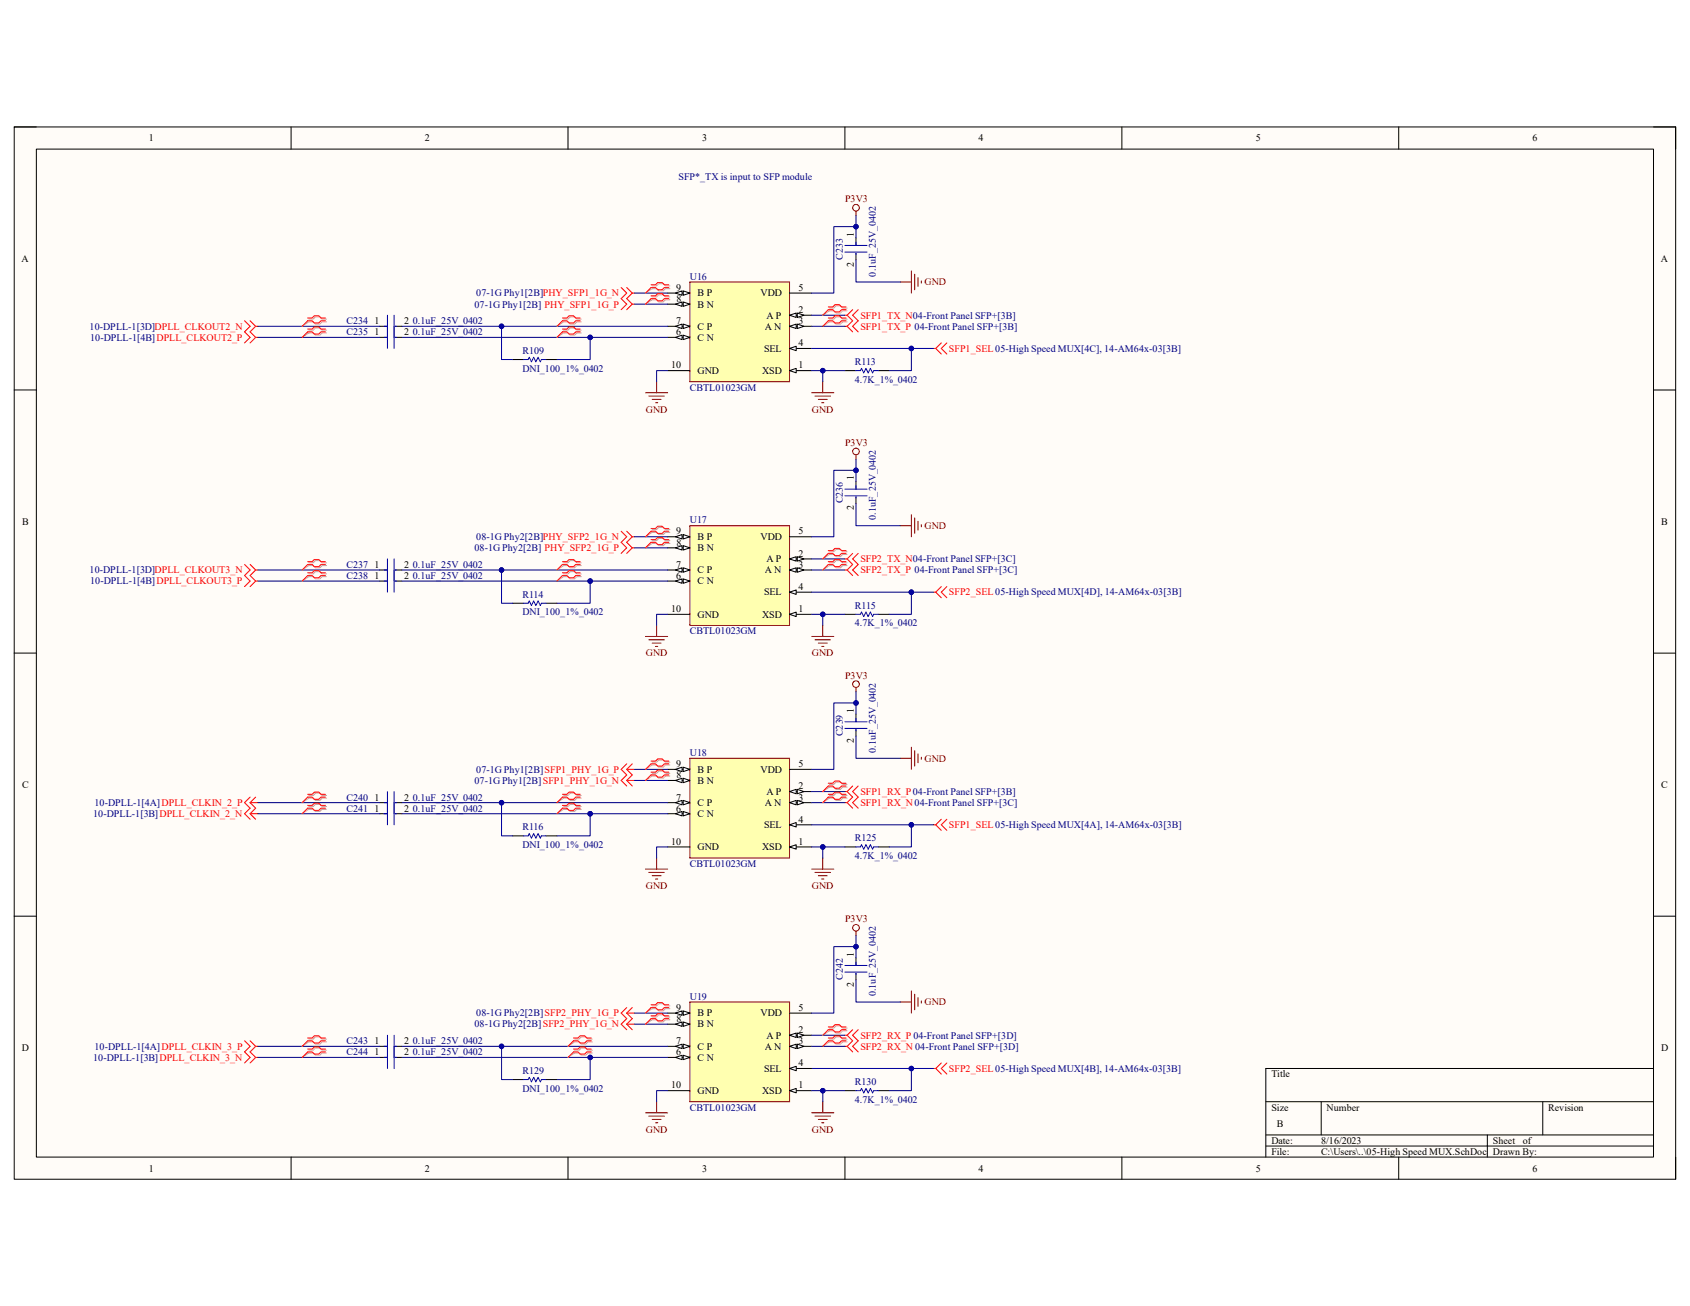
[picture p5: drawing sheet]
<svg xmlns="http://www.w3.org/2000/svg" width="279mm" height="216mm" viewBox="0 0 279 216" stroke-linecap="round" stroke-linejoin="round" font-family="sans-serif">
<path d="M2.3 21h274.7v173.9h-274.7z" fill-rule="evenodd" fill="#fffcf8"/>
<path d="M2.3 21h274.7v173.9h-274.7z" fill="none" stroke="#000" stroke-width=".17"/>
<path d="M6 24.6h267.4v166.7h-267.4z" fill-rule="evenodd" fill="#fffcf8"/>
<g fill="none" stroke="#000" stroke-width=".17">
<path d="M2.3 21h3.7M6 24.6h267.4v166.7h-267.4zM48.1 21v3.6M93.9 21v3.6M139.7 21v3.6M185.5 21v3.6M231.2 21v3.6M273.4 21h3.6v3.6M2.3 64.5h3.7M273.4 64.5h3.6M2.3 108h3.7M273.4 108h3.6"/>
<path d="M2.3 151.5h3.7M273.4 151.5h3.6M273.4 176.6h-64.1v14.7M48.1 191.3v3.6M93.9 191.3v3.6M139.7 191.3v3.6M185.5 191.3v3.6M209.3 182.1h64.1M209.3 187.6h64.1M209.3 189.5h64.1M218.4 182.1v5.5M231.2 191.3v3.6"/>
<path d="M245.9 187.6v3.7M255.1 182.1v5.5M277 191.3v3.6"/>
</g>
<path d="M114 46.6h16.5v16.5h-16.5z" fill-rule="evenodd" fill="#ffffb0"/>
<path d="M114 46.6h16.5v16.5h-16.5z" fill="none" stroke="#800000" stroke-width=".17"/>
<path d="M130.5 48.5h3.7M130.5 53.9h3.7" fill="none" stroke="#000" stroke-width=".17"/>
<path d="M130.5 53.9l1.1-.3v.7z" fill="#f8fcff"/>
<path d="M130.5 53.9l1.1-.3v.7z" fill="none" stroke="#000" stroke-width=".17"/>
<path d="M131.8 53.6l1.1 .3-1.1 .4z" fill="#f8fcff"/>
<path d="M130.5 52.1h3.7M131.8 53.6l1.1 .3-1.1 .4z" fill="none" stroke="#000" stroke-width=".17"/>
<path d="M130.5 52.1l1.1-.4v.8z" fill="#f8fcff"/>
<path d="M130.5 52.1l1.1-.4v.8z" fill="none" stroke="#000" stroke-width=".17"/>
<path d="M131.8 51.7l1.1 .4-1.1 .4z" fill="#f8fcff"/>
<path d="M110.4 50.3h3.6M131.8 51.7l1.1 .4-1.1 .4z" fill="none" stroke="#000" stroke-width=".17"/>
<path d="M113 49.9l1 .4-1 .3z" fill="#f8fcff"/>
<path d="M113 49.9l1 .4-1 .3z" fill="none" stroke="#000" stroke-width=".17"/>
<path d="M111.7 50.3l1.1-.4v.7z" fill="#f8fcff"/>
<path d="M110.4 48.5h3.6M111.7 50.3l1.1-.4v.7z" fill="none" stroke="#000" stroke-width=".17"/>
<path d="M113 48.1l1 .4-1 .3z" fill="#f8fcff"/>
<path d="M113 48.1l1 .4-1 .3z" fill="none" stroke="#000" stroke-width=".17"/>
<path d="M111.7 48.5l1.1-.4v.7z" fill="#f8fcff"/>
<path d="M110.4 55.8h3.6M111.7 48.5l1.1-.4v.7z" fill="none" stroke="#000" stroke-width=".17"/>
<path d="M113 55.4l1 .4-1 .3z" fill="#f8fcff"/>
<path d="M113 55.4l1 .4-1 .3z" fill="none" stroke="#000" stroke-width=".17"/>
<path d="M111.7 55.8l1.1-.4v.7z" fill="#f8fcff"/>
<path d="M110.4 53.9h3.6M111.7 55.8l1.1-.4v.7z" fill="none" stroke="#000" stroke-width=".17"/>
<path d="M113 53.6l1 .3-1 .4z" fill="#f8fcff"/>
<path d="M113 53.6l1 .3-1 .4z" fill="none" stroke="#000" stroke-width=".17"/>
<path d="M111.7 53.9l1.1-.3v.7z" fill="#f8fcff"/>
<path d="M111.7 53.9l1.1-.3v.7zM130.5 57.6h3.7" fill="none" stroke="#000" stroke-width=".17"/>
<path d="M130.5 57.6l1.1-.4v.8z" fill="#f8fcff"/>
<path d="M130.5 57.6l1.1-.4v.8zM130.5 61.3h3.7" fill="none" stroke="#000" stroke-width=".17"/>
<path d="M130.5 61.3l1.1-.4v.7z" fill="#f8fcff"/>
<path d="M141.5 39.3v1.3M141.5 41.9v1.1M110.4 61.3h3.6M130.5 61.3l1.1-.4v.7zM139.7 61.3h1.8M145.2 61.3h1.8" fill="none" stroke="#000" stroke-width=".17"/>
<g fill="none" stroke="#f00" stroke-width=".17">
<path d="M102.7 47.5l.9 1-.9 .9 .9 .9-.9 .9M103.6 47.5l.9 1M104.5 50.3l-.9 .9M104.5 48.5l-.9 .9 .9 .9M104.5 50.3h.4M104.5 48.5h.4M139.7 52.1h.3M139.7 53.9h.3M140 52.1l1 .9-1 .9M140 53.9l1 1M141 51.2l-1 .9M141.9 51.2l-.9 .9 .9 .9-.9 .9 .9 1"/>
<path d="M154.3 57.6h.4M154.7 57.6l.9 .9M155.6 56.7l-.9 .9M156.5 56.7l-.9 .9 .9 .9"/>
</g>
<g fill="none" stroke="#800000" stroke-width=".17">
<path d="M141.5 34.9v.7M148.8 46.6h1.9M150.7 44.8v3.7M151.2 45.3v2.6M151.8 45.9v1.4M152.3 46.4v.4M106.7 64.9h3.7M107.3 65.5h2.5M107.8 66h1.5M108.4 66.6h.3M108.6 63.1v1.8M134.2 64.9h3.7"/>
<path d="M134.7 65.5h2.6M135.3 66h1.5M135.8 66.6h.4M136 63.1v1.8"/>
<circle cx="141.5" cy="34.3" r=".55"/>
</g>
<path d="M139.7 40.6h3.6M139.7 41.7h3.6M141.5 40v.6M141.5 41.9v.1M141.5 61.3h.8l.1-.4 .4 .7 .4-.7 .3 .7 .4-.7 .4 .7 .1-.3h.8" fill="none" stroke="#00f" stroke-width=".17"/>
<path d="M114 86.9h16.5v16.5h-16.5z" fill-rule="evenodd" fill="#ffffb0"/>
<path d="M114 86.9h16.5v16.5h-16.5z" fill="none" stroke="#800000" stroke-width=".17"/>
<path d="M130.5 88.7h3.7M130.5 94.2h3.7" fill="none" stroke="#000" stroke-width=".17"/>
<path d="M130.5 94.2l1.1-.3v.7z" fill="#f8fcff"/>
<path d="M130.5 94.2l1.1-.3v.7z" fill="none" stroke="#000" stroke-width=".17"/>
<path d="M131.8 93.9l1.1 .3-1.1 .4z" fill="#f8fcff"/>
<path d="M130.5 92.4h3.7M131.8 93.9l1.1 .3-1.1 .4z" fill="none" stroke="#000" stroke-width=".17"/>
<path d="M130.5 92.4l1.1-.4v.8z" fill="#f8fcff"/>
<path d="M130.5 92.4l1.1-.4v.8z" fill="none" stroke="#000" stroke-width=".17"/>
<path d="M131.8 92l1.1 .4-1.1 .4z" fill="#f8fcff"/>
<path d="M110.4 90.6h3.6M131.8 92l1.1 .4-1.1 .4z" fill="none" stroke="#000" stroke-width=".17"/>
<path d="M113 90.2l1 .4-1 .3z" fill="#f8fcff"/>
<path d="M113 90.2l1 .4-1 .3z" fill="none" stroke="#000" stroke-width=".17"/>
<path d="M111.7 90.6l1.1-.4v.7z" fill="#f8fcff"/>
<path d="M110.4 88.7h3.6M111.7 90.6l1.1-.4v.7z" fill="none" stroke="#000" stroke-width=".17"/>
<path d="M113 88.4l1 .3-1 .4z" fill="#f8fcff"/>
<path d="M113 88.4l1 .3-1 .4z" fill="none" stroke="#000" stroke-width=".17"/>
<path d="M111.7 88.7l1.1-.3v.7z" fill="#f8fcff"/>
<path d="M110.4 96.1h3.6M111.7 88.7l1.1-.3v.7z" fill="none" stroke="#000" stroke-width=".17"/>
<path d="M113 95.7l1 .4-1 .3z" fill="#f8fcff"/>
<path d="M113 95.7l1 .4-1 .3z" fill="none" stroke="#000" stroke-width=".17"/>
<path d="M111.7 96.1l1.1-.4v.7z" fill="#f8fcff"/>
<path d="M110.4 94.2h3.6M111.7 96.1l1.1-.4v.7z" fill="none" stroke="#000" stroke-width=".17"/>
<path d="M113 93.9l1 .3-1 .4z" fill="#f8fcff"/>
<path d="M113 93.9l1 .3-1 .4z" fill="none" stroke="#000" stroke-width=".17"/>
<path d="M111.7 94.2l1.1-.3v.7z" fill="#f8fcff"/>
<path d="M111.7 94.2l1.1-.3v.7zM130.5 97.9h3.7" fill="none" stroke="#000" stroke-width=".17"/>
<path d="M130.5 97.9l1.1-.4v.8z" fill="#f8fcff"/>
<path d="M130.5 97.9l1.1-.4v.8zM130.5 101.6h3.7" fill="none" stroke="#000" stroke-width=".17"/>
<path d="M130.5 101.6l1.1-.4v.7z" fill="#f8fcff"/>
<path d="M141.5 79.6v1.3M141.5 82.1v1.1M110.4 101.6h3.6M130.5 101.6l1.1-.4v.7zM139.7 101.6h1.8M145.2 101.6h1.8" fill="none" stroke="#000" stroke-width=".17"/>
<g fill="none" stroke="#f00" stroke-width=".17">
<path d="M102.7 87.8l.9 .9-.9 1 .9 .9-.9 .9M103.6 87.8l.9 .9M104.5 90.6l-.9 .9M104.5 88.7l-.9 1 .9 .9M104.5 90.6h.4M104.5 88.7h.4M139.7 92.4h.3M139.7 94.2h.3M140 92.4l1 .9-1 .9M140 94.2l1 .9M141 91.5l-1 .9M141.9 91.5l-.9 .9 .9 .9-.9 .9 .9 .9"/>
<path d="M154.3 97.9h.4M154.7 97.9l.9 .9M155.6 97l-.9 .9M156.5 97l-.9 .9 .9 .9"/>
</g>
<g fill="none" stroke="#800000" stroke-width=".17">
<path d="M141.5 75.2v.7M148.8 86.9h1.9M150.7 85.1v3.6M151.2 85.6v2.6M151.8 86.2v1.4M152.3 86.7v.4M106.7 105.2h3.7M107.3 105.8h2.5M107.8 106.3h1.5M108.4 106.9h.3M108.6 103.4v1.8M134.2 105.2h3.7"/>
<path d="M134.7 105.8h2.6M135.3 106.3h1.5M135.8 106.9h.4M136 103.4v1.8"/>
<circle cx="141.5" cy="74.6" r=".55"/>
</g>
<path d="M139.7 80.9h3.6M139.7 82h3.6M141.5 80.3v.6M141.5 82.1v.2M141.5 101.6h.8l.1-.4 .4 .7 .4-.7 .3 .7 .4-.7 .4 .7 .1-.3h.8" fill="none" stroke="#00f" stroke-width=".17"/>
<path d="M114 125.4h16.5v16.4h-16.5z" fill-rule="evenodd" fill="#ffffb0"/>
<path d="M114 125.4h16.5v16.4h-16.5z" fill="none" stroke="#800000" stroke-width=".17"/>
<path d="M130.5 127.2h3.7M130.5 132.7h3.7" fill="none" stroke="#000" stroke-width=".17"/>
<path d="M130.5 132.7l1.1-.4v.8z" fill="#f8fcff"/>
<path d="M130.5 132.7l1.1-.4v.8z" fill="none" stroke="#000" stroke-width=".17"/>
<path d="M131.8 132.3l1.1 .4-1.1 .4z" fill="#f8fcff"/>
<path d="M130.5 130.9h3.7M131.8 132.3l1.1 .4-1.1 .4z" fill="none" stroke="#000" stroke-width=".17"/>
<path d="M130.5 130.9l1.1-.4v.7z" fill="#f8fcff"/>
<path d="M130.5 130.9l1.1-.4v.7z" fill="none" stroke="#000" stroke-width=".17"/>
<path d="M131.8 130.5l1.1 .4-1.1 .3z" fill="#f8fcff"/>
<path d="M110.4 129h3.6M131.8 130.5l1.1 .4-1.1 .3z" fill="none" stroke="#000" stroke-width=".17"/>
<path d="M113 128.7l1 .3-1 .4z" fill="#f8fcff"/>
<path d="M113 128.7l1 .3-1 .4z" fill="none" stroke="#000" stroke-width=".17"/>
<path d="M111.7 129l1.1-.3v.7z" fill="#f8fcff"/>
<path d="M110.4 127.2h3.6M111.7 129l1.1-.3v.7z" fill="none" stroke="#000" stroke-width=".17"/>
<path d="M113 126.8l1 .4-1 .4z" fill="#f8fcff"/>
<path d="M113 126.8l1 .4-1 .4z" fill="none" stroke="#000" stroke-width=".17"/>
<path d="M111.7 127.2l1.1-.4v.8z" fill="#f8fcff"/>
<path d="M110.4 134.5h3.6M111.7 127.2l1.1-.4v.8z" fill="none" stroke="#000" stroke-width=".17"/>
<path d="M113 134.1l1 .4-1 .4z" fill="#f8fcff"/>
<path d="M113 134.1l1 .4-1 .4z" fill="none" stroke="#000" stroke-width=".17"/>
<path d="M111.7 134.5l1.1-.4v.8z" fill="#f8fcff"/>
<path d="M110.4 132.7h3.6M111.7 134.5l1.1-.4v.8z" fill="none" stroke="#000" stroke-width=".17"/>
<path d="M113 132.3l1 .4-1 .4z" fill="#f8fcff"/>
<path d="M113 132.3l1 .4-1 .4z" fill="none" stroke="#000" stroke-width=".17"/>
<path d="M111.7 132.7l1.1-.4v.8z" fill="#f8fcff"/>
<path d="M111.7 132.7l1.1-.4v.8zM130.5 136.4h3.7" fill="none" stroke="#000" stroke-width=".17"/>
<path d="M130.5 136.4l1.1-.4v.7z" fill="#f8fcff"/>
<path d="M130.5 136.4l1.1-.4v.7zM130.5 140h3.7" fill="none" stroke="#000" stroke-width=".17"/>
<path d="M130.5 140l1.1-.4v.8z" fill="#f8fcff"/>
<path d="M141.5 118v1.3M141.5 120.6v1.1M110.4 140h3.6M130.5 140l1.1-.4v.8zM139.7 140h1.8M145.2 140h1.8" fill="none" stroke="#000" stroke-width=".17"/>
<g fill="none" stroke="#f00" stroke-width=".17">
<path d="M103.6 129l.9 .9M103.6 127.2l.9 .9-.9 .9M103.6 126.3l-.9 .9 .9 .9-.9 .9 .9 .9M103.6 129h1.3M103.6 127.2h1.3M104.5 126.3l-.9 .9M139.7 130.9h.3M139.7 132.7h.3M140 130.9l1 .9-1 .9M140 132.7l1 .9M141 129.9l-1 1M141.9 129.9l-.9 1 .9 .9-.9 .9 .9 .9"/>
<path d="M154.3 136.4h.4M154.7 136.4l.9 .9M155.6 135.4l-.9 1M156.5 135.4l-.9 1 .9 .9"/>
</g>
<g fill="none" stroke="#800000" stroke-width=".17">
<path d="M141.5 113.6v.8M148.8 125.4h1.9M150.7 123.5v3.7M151.2 124.1v2.5M151.8 124.6v1.5M152.3 125.2v.3M106.7 143.7h3.7M107.3 144.2h2.5M107.8 144.8h1.5M108.4 145.3h.3M108.6 141.8v1.9M134.2 143.7h3.7"/>
<path d="M134.7 144.2h2.6M135.3 144.8h1.5M135.8 145.3h.4M136 141.8v1.9"/>
<circle cx="141.5" cy="113.1" r=".55"/>
</g>
<path d="M139.7 119.3h3.6M141.5 118.8v.5M139.7 120.4h3.6M141.5 120.6v.2M141.5 140h.8l.1-.4 .4 .8 .4-.8 .3 .8 .4-.8 .4 .8 .1-.4h.8" fill="none" stroke="#00f" stroke-width=".17"/>
<path d="M114 165.7h16.5v16.4h-16.5z" fill-rule="evenodd" fill="#ffffb0"/>
<path d="M114 165.7h16.5v16.4h-16.5z" fill="none" stroke="#800000" stroke-width=".17"/>
<path d="M130.5 167.5h3.7M130.5 173h3.7" fill="none" stroke="#000" stroke-width=".17"/>
<path d="M130.5 173l1.1-.4v.7z" fill="#f8fcff"/>
<path d="M130.5 173l1.1-.4v.7z" fill="none" stroke="#000" stroke-width=".17"/>
<path d="M131.8 172.6l1.1 .4-1.1 .3z" fill="#f8fcff"/>
<path d="M130.5 171.1h3.7M131.8 172.6l1.1 .4-1.1 .3z" fill="none" stroke="#000" stroke-width=".17"/>
<path d="M130.5 171.1l1.1-.3v.7z" fill="#f8fcff"/>
<path d="M130.5 171.1l1.1-.3v.7z" fill="none" stroke="#000" stroke-width=".17"/>
<path d="M131.8 170.8l1.1 .3-1.1 .4z" fill="#f8fcff"/>
<path d="M110.4 169.3h3.6M131.8 170.8l1.1 .3-1.1 .4z" fill="none" stroke="#000" stroke-width=".17"/>
<path d="M113 168.9l1 .4-1 .4z" fill="#f8fcff"/>
<path d="M113 168.9l1 .4-1 .4z" fill="none" stroke="#000" stroke-width=".17"/>
<path d="M111.7 169.3l1.1-.4v.8z" fill="#f8fcff"/>
<path d="M110.4 167.5h3.6M111.7 169.3l1.1-.4v.8z" fill="none" stroke="#000" stroke-width=".17"/>
<path d="M113 167.1l1 .4-1 .3z" fill="#f8fcff"/>
<path d="M113 167.1l1 .4-1 .3z" fill="none" stroke="#000" stroke-width=".17"/>
<path d="M111.7 167.5l1.1-.4v.7z" fill="#f8fcff"/>
<path d="M110.4 174.8h3.6M111.7 167.5l1.1-.4v.7z" fill="none" stroke="#000" stroke-width=".17"/>
<path d="M113 174.4l1 .4-1 .4z" fill="#f8fcff"/>
<path d="M113 174.4l1 .4-1 .4z" fill="none" stroke="#000" stroke-width=".17"/>
<path d="M111.7 174.8l1.1-.4v.8z" fill="#f8fcff"/>
<path d="M110.4 173h3.6M111.7 174.8l1.1-.4v.8z" fill="none" stroke="#000" stroke-width=".17"/>
<path d="M113 172.6l1 .4-1 .3z" fill="#f8fcff"/>
<path d="M113 172.6l1 .4-1 .3z" fill="none" stroke="#000" stroke-width=".17"/>
<path d="M111.7 173l1.1-.4v.7z" fill="#f8fcff"/>
<path d="M111.7 173l1.1-.4v.7zM130.5 176.6h3.7" fill="none" stroke="#000" stroke-width=".17"/>
<path d="M130.5 176.6l1.1-.3v.7z" fill="#f8fcff"/>
<path d="M130.5 176.6l1.1-.3v.7zM130.5 180.3h3.7" fill="none" stroke="#000" stroke-width=".17"/>
<path d="M130.5 180.3l1.1-.4v.8z" fill="#f8fcff"/>
<g fill="none" stroke="#000" stroke-width=".17">
<path d="M62.8 55.8h1.3M62.8 53.9h1.3M65.3 55.8h1.1M65.3 53.9h1.1M84.8 59.4h1.8M90.2 59.4h1.9M62.8 96.1h1.3M62.8 94.2h1.3M65.3 96.1h1.1M65.3 94.2h1.1M84.8 99.7h1.8M90.2 99.7h1.9"/>
<path d="M62.8 134.5h1.3M62.8 132.7h1.3M65.3 134.5h1.1M65.3 132.7h1.1M84.8 138.2h1.8M90.2 138.2h1.9M141.5 158.3v1.3M62.8 173h1.3M62.8 174.8h1.3M65.3 173h1.1M65.3 174.8h1.1M84.8 178.5h1.8"/>
<path d="M90.2 178.5h1.9M141.5 160.9v1.1M110.4 180.3h3.6M130.5 180.3l1.1-.4v.8zM139.7 180.3h1.8M145.2 180.3h1.8"/>
</g>
<g fill="none" stroke="#f00" stroke-width=".17">
<path d="M40.4 53l.9 .9-.9 1 .9 .9-.9 .9M41.3 53l1 .9M42.3 53.9l-1 1 1 .9M42.3 53.9h.3M42.3 55.8l-1 .9M42.3 55.8h.3M40.4 93.3l.9 .9-.9 .9 .9 1-.9 .9M41.3 93.3l1 .9M42.3 94.2l-1 .9 1 1M42.3 94.2h.3M42.3 96.1l-1 .9M42.3 96.1h.3"/>
<path d="M41.3 132.7l1 .9-1 .9M41.3 131.8l-.9 .9 .9 .9-.9 .9 .9 .9M41.3 132.7h1.3M41.3 134.5l1 .9M41.3 134.5h1.3M42.3 131.8l-1 .9M40.4 172.1l.9 .9-.9 .9 .9 .9-.9 .9M41.3 172.1l1 .9M42.3 173h.3M42.3 173l-1 .9 1 .9M42.3 174.8l-1 .9M42.3 174.8h.3"/>
<path d="M103.6 169.3l.9 .9M103.6 167.5l.9 .9-.9 .9M103.6 166.6l-.9 .9 .9 .9-.9 .9 .9 .9M103.6 169.3h1.3M103.6 167.5h1.3M104.5 166.6l-.9 .9M139.7 171.1h.3M139.7 173h.3M140 171.1l1 1-1 .9M140 173l1 .9M141 170.2l-1 .9M141.9 170.2l-.9 .9 .9 1-.9 .9 .9 .9"/>
<path d="M154.3 176.6h.4M154.7 176.6l.9 1M155.6 175.7l-.9 .9M156.5 175.7l-.9 .9 .9 1"/>
</g>
<g fill="none" stroke="#800000" stroke-width=".17">
<path d="M141.5 153.9v.8M148.8 165.7h1.9M150.7 163.8v3.7M151.2 164.4v2.5M151.8 164.9v1.5M152.3 165.5v.3M106.7 184h3.7M107.3 184.5h2.5M107.8 185.1h1.5M108.4 185.6h.3M108.6 182.1v1.9M134.2 184h3.7"/>
<path d="M134.7 184.5h2.6M135.3 185.1h1.5M135.8 185.6h.4M136 182.1v1.9"/>
<circle cx="141.5" cy="153.4" r=".55"/>
</g>
<g fill="none" stroke="#00f" stroke-width=".17">
<path d="M63.5 55.8h.6M63.5 53.9h.6M64.1 52.1v5.5M65.2 52.1v5.5M65.3 55.8h.2M65.3 53.9h.2M86.6 59.4h.7l.2-.3 .4 .7 .3-.7 .4 .7 .4-.7 .3 .7 .2-.4h.7M63.5 96.1h.6M63.5 94.2h.6M64.1 92.4v5.5M65.2 92.4v5.5M65.3 96.1h.2"/>
<path d="M65.3 94.2h.2M86.6 99.7h.7l.2-.3 .4 .7 .3-.7 .4 .7 .4-.7 .3 .7 .2-.4h.7M63.5 134.5h.6M63.5 132.7h.6M64.1 130.9v5.5M65.2 130.9v5.5M65.3 134.5h.2M65.3 132.7h.2M86.6 138.2h.7l.2-.4 .4 .7 .3-.7 .4 .7 .4-.7 .3 .7 .2-.3h.7M139.7 159.6h3.6M141.5 159.1v.5M63.5 173h.6"/>
<path d="M63.5 174.8h.6M64.1 171.1v5.5M65.2 171.1v5.5M65.3 173h.2M65.3 174.8h.2M86.6 178.5h.7l.2-.4 .4 .7 .3-.7 .4 .7 .4-.7 .3 .7 .2-.3h.7M139.7 160.7h3.6M141.5 160.9v.2M141.5 180.3h.8l.1-.4 .4 .8 .4-.8 .3 .8 .4-.8 .4 .8 .2-.4h.7"/>
</g>
<path d="M134.2 52.1h5.5M134.2 53.9h5.5M110.4 61.3h-1.8v1.8M134.2 61.3h1.8v1.8" fill="none" stroke="#000080" stroke-width=".17"/>
<circle cx="136" cy="61.3" r=".37" fill="#000080"/>
<g fill="none" stroke="#000080" stroke-width=".17">
<path d="M141.5 37.5h-3.6v11h-3.7"/>
<circle cx="136" cy="61.3" r=".37"/>
</g>
<circle cx="141.5" cy="37.5" r=".37" fill="#000080"/>
<g fill="none" stroke="#000080" stroke-width=".17">
<path d="M104.9 48.5h5.5M104.9 50.3h5.5M141.5 43v3.6h7.3M150.7 57.6v3.7h-3.7"/>
<circle cx="141.5" cy="37.5" r=".37"/>
</g>
<circle cx="150.7" cy="57.6" r=".37" fill="#000080"/>
<g fill="none" stroke="#000080" stroke-width=".17">
<path d="M136 61.3h3.7"/>
<circle cx="150.7" cy="57.6" r=".37"/>
</g>
<circle cx="136" cy="61.3" r=".37" fill="#000080"/>
<g fill="none" stroke="#000080" stroke-width=".17">
<path d="M134.2 92.4h5.5M134.2 94.2h5.5M110.4 101.6h-1.8v1.8M134.2 101.6h1.8v1.8"/>
<circle cx="136" cy="61.3" r=".37"/>
</g>
<circle cx="136" cy="101.6" r=".37" fill="#000080"/>
<g fill="none" stroke="#000080" stroke-width=".17">
<path d="M141.5 77.8h-3.6v10.9h-3.7"/>
<circle cx="136" cy="101.6" r=".37"/>
</g>
<circle cx="141.5" cy="77.8" r=".37" fill="#000080"/>
<g fill="none" stroke="#000080" stroke-width=".17">
<path d="M104.9 88.7h5.5M104.9 90.6h5.5M141.5 83.2v3.7h7.3M150.7 97.9v3.7h-3.7"/>
<circle cx="141.5" cy="77.8" r=".37"/>
</g>
<circle cx="150.7" cy="97.9" r=".37" fill="#000080"/>
<g fill="none" stroke="#000080" stroke-width=".17">
<path d="M136 101.6h3.7"/>
<circle cx="150.7" cy="97.9" r=".37"/>
</g>
<circle cx="136" cy="101.6" r=".37" fill="#000080"/>
<g fill="none" stroke="#000080" stroke-width=".17">
<path d="M134.2 130.9h5.5M134.2 132.7h5.5M110.4 140h-1.8v1.8M134.2 140h1.8v1.8"/>
<circle cx="136" cy="101.6" r=".37"/>
</g>
<circle cx="136" cy="140" r=".37" fill="#000080"/>
<g fill="none" stroke="#000080" stroke-width=".17">
<path d="M141.5 116.2h-3.6v11h-3.7"/>
<circle cx="136" cy="140" r=".37"/>
</g>
<circle cx="141.5" cy="116.2" r=".37" fill="#000080"/>
<g fill="none" stroke="#000080" stroke-width=".17">
<path d="M104.9 127.2h5.5M104.9 129h5.5M141.5 121.7v3.7h7.3M150.7 136.4v3.6h-3.7"/>
<circle cx="141.5" cy="116.2" r=".37"/>
</g>
<circle cx="150.7" cy="136.4" r=".37" fill="#000080"/>
<g fill="none" stroke="#000080" stroke-width=".17">
<path d="M136 140h3.7"/>
<circle cx="150.7" cy="136.4" r=".37"/>
</g>
<circle cx="136" cy="140" r=".37" fill="#000080"/>
<g fill="none" stroke="#000080" stroke-width=".17">
<path d="M134.2 171.1h5.5M134.2 173h5.5M110.4 180.3h-1.8v1.8M134.2 180.3h1.8v1.8"/>
<circle cx="136" cy="140" r=".37"/>
</g>
<circle cx="136" cy="180.3" r=".37" fill="#000080"/>
<g fill="none" stroke="#000080" stroke-width=".17">
<path d="M141.5 156.5h-3.6v11h-3.7"/>
<circle cx="136" cy="180.3" r=".37"/>
</g>
<circle cx="141.5" cy="156.5" r=".37" fill="#000080"/>
<g fill="none" stroke="#000080" stroke-width=".17">
<path d="M104.9 167.5h5.5M104.9 169.3h5.5M141.5 162v3.7h7.3M150.7 176.6v3.7h-3.7"/>
<circle cx="141.5" cy="156.5" r=".37"/>
</g>
<circle cx="150.7" cy="176.6" r=".37" fill="#000080"/>
<g fill="none" stroke="#000080" stroke-width=".17">
<path d="M136 180.3h3.7"/>
<circle cx="150.7" cy="176.6" r=".37"/>
</g>
<circle cx="136" cy="180.3" r=".37" fill="#000080"/>
<g fill="none" stroke="#000080" stroke-width=".17">
<path d="M134.2 57.6h20.1"/>
<circle cx="136" cy="180.3" r=".37"/>
</g>
<circle cx="150.7" cy="57.6" r=".37" fill="#000080"/>
<g fill="none" stroke="#000080" stroke-width=".17">
<path d="M141.5 35.6v3.7"/>
<circle cx="150.7" cy="57.6" r=".37"/>
</g>
<circle cx="141.5" cy="37.5" r=".37" fill="#000080"/>
<g fill="none" stroke="#000080" stroke-width=".17">
<path d="M134.2 97.9h20.1"/>
<circle cx="141.5" cy="37.5" r=".37"/>
</g>
<circle cx="150.7" cy="97.9" r=".37" fill="#000080"/>
<g fill="none" stroke="#000080" stroke-width=".17">
<path d="M141.5 75.9v3.7"/>
<circle cx="150.7" cy="97.9" r=".37"/>
</g>
<circle cx="141.5" cy="77.8" r=".37" fill="#000080"/>
<g fill="none" stroke="#000080" stroke-width=".17">
<path d="M42.6 53.9h20.2M42.6 55.8h20.2M66.4 53.9h44"/>
<circle cx="141.5" cy="77.8" r=".37"/>
</g>
<circle cx="82.9" cy="53.9" r=".37" fill="#000080"/>
<g fill="none" stroke="#000080" stroke-width=".17">
<path d="M66.4 55.8h44"/>
<circle cx="82.9" cy="53.9" r=".37"/>
</g>
<circle cx="97.6" cy="55.8" r=".37" fill="#000080"/>
<g fill="none" stroke="#000080" stroke-width=".17">
<path d="M97.6 55.8v3.6h-5.5"/>
<circle cx="97.6" cy="55.8" r=".37"/>
</g>
<circle cx="97.6" cy="55.8" r=".37" fill="#000080"/>
<g fill="none" stroke="#000080" stroke-width=".17">
<path d="M82.9 53.9v5.5h1.8"/>
<circle cx="97.6" cy="55.8" r=".37"/>
</g>
<circle cx="82.9" cy="53.9" r=".37" fill="#000080"/>
<g fill="none" stroke="#000080" stroke-width=".17">
<path d="M66.4 94.2h44"/>
<circle cx="82.9" cy="53.9" r=".37"/>
</g>
<circle cx="82.9" cy="94.2" r=".37" fill="#000080"/>
<g fill="none" stroke="#000080" stroke-width=".17">
<path d="M66.4 96.1h44"/>
<circle cx="82.9" cy="94.2" r=".37"/>
</g>
<circle cx="97.6" cy="96.1" r=".37" fill="#000080"/>
<g fill="none" stroke="#000080" stroke-width=".17">
<path d="M97.6 96.1v3.6h-5.5"/>
<circle cx="97.6" cy="96.1" r=".37"/>
</g>
<circle cx="97.6" cy="96.1" r=".37" fill="#000080"/>
<g fill="none" stroke="#000080" stroke-width=".17">
<path d="M82.9 94.2v5.5h1.9"/>
<circle cx="97.6" cy="96.1" r=".37"/>
</g>
<circle cx="82.9" cy="94.2" r=".37" fill="#000080"/>
<g fill="none" stroke="#000080" stroke-width=".17">
<path d="M42.6 94.2h20.2M42.6 96.1h20.2M97.6 174.8v3.7h-5.5"/>
<circle cx="82.9" cy="94.2" r=".37"/>
</g>
<circle cx="97.6" cy="174.8" r=".37" fill="#000080"/>
<g fill="none" stroke="#000080" stroke-width=".17">
<path d="M82.9 173v5.5h1.9"/>
<circle cx="97.6" cy="174.8" r=".37"/>
</g>
<circle cx="82.9" cy="173" r=".37" fill="#000080"/>
<g fill="none" stroke="#000080" stroke-width=".17">
<path d="M97.6 134.5v3.7h-5.5M42.6 173h20.2M42.6 174.8h20.2"/>
<circle cx="82.9" cy="173" r=".37"/>
</g>
<circle cx="97.6" cy="134.5" r=".37" fill="#000080"/>
<g fill="none" stroke="#000080" stroke-width=".17">
<path d="M82.9 132.7v5.5h1.9"/>
<circle cx="97.6" cy="134.5" r=".37"/>
</g>
<circle cx="82.9" cy="132.7" r=".37" fill="#000080"/>
<g fill="none" stroke="#000080" stroke-width=".17">
<path d="M42.6 132.7h20.2M42.6 134.5h20.2M66.4 134.5h44"/>
<circle cx="82.9" cy="132.7" r=".37"/>
</g>
<circle cx="97.6" cy="134.5" r=".37" fill="#000080"/>
<g fill="none" stroke="#000080" stroke-width=".17">
<path d="M66.4 132.7h44"/>
<circle cx="97.6" cy="134.5" r=".37"/>
</g>
<circle cx="82.9" cy="132.7" r=".37" fill="#000080"/>
<g fill="none" stroke="#000080" stroke-width=".17">
<path d="M134.2 136.4h20.1"/>
<circle cx="82.9" cy="132.7" r=".37"/>
</g>
<circle cx="150.7" cy="136.4" r=".37" fill="#000080"/>
<g fill="none" stroke="#000080" stroke-width=".17">
<path d="M141.5 114.4v3.6"/>
<circle cx="150.7" cy="136.4" r=".37"/>
</g>
<circle cx="141.5" cy="116.2" r=".37" fill="#000080"/>
<g fill="none" stroke="#000080" stroke-width=".17">
<path d="M66.4 174.8h44"/>
<circle cx="141.5" cy="116.2" r=".37"/>
</g>
<circle cx="97.6" cy="174.8" r=".37" fill="#000080"/>
<g fill="none" stroke="#000080" stroke-width=".17">
<path d="M66.4 173h44"/>
<circle cx="97.6" cy="174.8" r=".37"/>
</g>
<circle cx="82.9" cy="173" r=".37" fill="#000080"/>
<g fill="none" stroke="#000080" stroke-width=".17">
<path d="M134.2 176.6h20.1"/>
<circle cx="82.9" cy="173" r=".37"/>
</g>
<circle cx="150.7" cy="176.6" r=".37" fill="#000080"/>
<g fill="none" stroke="#000080" stroke-width=".17">
<path d="M141.5 154.7v3.6"/>
<circle cx="150.7" cy="176.6" r=".37"/>
</g>
<circle cx="141.5" cy="156.5" r=".37" fill="#000080"/>
<circle cx="141.5" cy="156.5" r=".37" fill="none" stroke="#000080" stroke-width=".17"/>
<g fill="none" stroke="#d0a19e" stroke-width=".17">
<path d="M51.1 52.8h.7l.4-.4h.7l.4 .4h.7M51.1 54.6h.7l.4-.4h.7l.4 .4h.7M54 53.2h-.7l-.4 .4h-.7l-.4-.4h-.7l-1.1 .7M54 55h-.7l-.4 .4h-.7l-.4-.4h-.7l-1.1 .8M93.2 52.8h.7l.4-.4h.7l.4 .4h.7M93.2 54.6h.7l.4-.4h.7l.4 .4h.7M96.1 53.2h-.7l-.4 .4h-.7l-.4-.4h-.7l-1.1 .7M96.1 55h-.7l-.4 .4h-.7l-.4-.4h-.7l-1.1 .8M107.8 47.3h.8l.3-.4h.8l.3 .4h.8M107.8 49.1h.8l.3-.4h.8l.3 .4h.8M110.8 47.7h-.8l-.3 .4h-.8l-.3-.4h-.8l-1.1 .8M110.8 49.6h-.8l-.3 .3h-.8l-.3-.3h-.8l-1.1 .7"/>
<path d="M137.1 50.9h.8l.3-.3h.8l.3 .3h.7M137.1 52.8h.8l.3-.4h.8l.3 .4h.7M140 51.4h-.7l-.3 .3h-.8l-.3-.3h-.8l-1.1 .7M140 53.2h-.7l-.3 .4h-.8l-.3-.4h-.8l-1.1 .7M51.1 93h.7l.4-.3h.7l.4 .3h.7M51.1 94.9h.7l.4-.4h.7l.4 .4h.7M54 93.5h-.7l-.4 .4h-.7l-.4-.4h-.7l-1.1 .7M54 95.3h-.7l-.4 .4h-.7l-.4-.4h-.7l-1.1 .8M93.2 93h.7l.4-.3h.7l.4 .3h.7M93.2 94.9h.7l.4-.4h.7l.4 .4h.7M96.1 93.5h-.7l-.4 .4h-.7l-.4-.4h-.7l-1.1 .7M96.1 95.3h-.7l-.4 .4h-.7l-.4-.4h-.7l-1.1 .8"/>
<path d="M107.8 87.5h.8l.3-.3h.8l.3 .3h.8M107.8 89.4h.8l.3-.4h.8l.3 .4h.8M110.8 88h-.8l-.3 .4h-.8l-.3-.4h-.8l-1.1 .7M110.8 89.8h-.8l-.3 .4h-.8l-.3-.4h-.8l-1.1 .8M137.1 91.2h.8l.3-.4h.8l.3 .4h.7M137.1 93h.8l.3-.3h.8l.3 .3h.7M140 91.7h-.7l-.3 .3h-.8l-.3-.3h-.8l-1.1 .7M140 93.5h-.7l-.3 .4h-.8l-.3-.4h-.8l-1.1 .7M51.1 131.5h.7l.4-.4h.7l.4 .4h.7M51.1 133.3h.7l.4-.3h.7l.4 .3h.7M54 132h-.7l-.4 .3h-.7l-.4-.3h-.7l-1.1 .7M54 133.8h-.7l-.4 .3h-.7l-.4-.3h-.7l-1.1 .7"/>
<path d="M93.2 131.5h.7l.4-.4h.7l.4 .4h.7M93.2 133.3h.7l.4-.3h.7l.4 .3h.7M96.1 132h-.7l-.4 .3h-.7l-.4-.3h-.7l-1.1 .7M96.1 133.8h-.7l-.4 .3h-.7l-.4-.3h-.7l-1.1 .7M107.8 126h.8l.3-.4h.8l.3 .4h.8M107.8 127.8h.8l.3-.3h.8l.3 .3h.8M110.8 126.5h-.8l-.3 .3h-.8l-.3-.3h-.8l-1.1 .7M110.8 128.3h-.8l-.3 .4h-.8l-.3-.4h-.8l-1.1 .7M137.1 129.7h.8l.3-.4h.8l.3 .4h.7M137.1 131.5h.8l.3-.4h.8l.3 .4h.7M140 130.1h-.7l-.3 .4h-.8l-.3-.4h-.8l-1.1 .8M140 132h-.7l-.3 .3h-.8l-.3-.3h-.8l-1.1 .7"/>
<path d="M51.1 171.8h.7l.4-.4h.7l.4 .4h.7M51.1 173.6h.7l.4-.4h.7l.4 .4h.7M54 172.2h-.7l-.4 .4h-.7l-.4-.4h-.7l-1.1 .8M54 174.1h-.7l-.4 .3h-.7l-.4-.3h-.7l-1.1 .7M95 171.8h.7l.4-.4h.7l.4 .4h.7M95 173.6h.7l.4-.4h.7l.4 .4h.7M97.9 172.2h-.7l-.4 .4h-.7l-.4-.4h-.7l-1.1 .8M97.9 174.1h-.7l-.4 .3h-.7l-.4-.3h-.7l-1.1 .7M107.8 166.3h.8l.3-.4h.8l.3 .4h.8M107.8 168.1h.8l.3-.3h.8l.3 .3h.8M110.8 166.7h-.8l-.3 .4h-.8l-.3-.4h-.8l-1.1 .8M110.8 168.6h-.8l-.3 .3h-.8l-.3-.3h-.8l-1.1 .7"/>
<path d="M137.1 170h.8l.3-.4h.8l.3 .4h.7M137.1 171.8h.8l.3-.4h.8l.3 .4h.7M140 170.4h-.7l-.3 .4h-.8l-.3-.4h-.8l-1.1 .7M140 172.2h-.7l-.3 .4h-.8l-.3-.4h-.8l-1.1 .8"/>
</g>
<g fill="none" stroke="#f00" stroke-width=".17">
<path d="M50.9 52.6h.7l.4-.4h.7l.4 .4h.7M50.9 54.4h.7l.4-.4h.7l.4 .4h.7M53.8 53h-.7l-.4 .4h-.7l-.4-.4h-.7l-.9 .9M53.8 54.9h-.7l-.4 .3h-.7l-.4-.3h-.7l-.9 .9M93 52.6h.7l.4-.4h.7l.4 .4h.7M93 54.4h.7l.4-.4h.7l.4 .4h.7M95.9 53h-.7l-.4 .4h-.7l-.4-.4h-.7l-.9 .9M95.9 54.9h-.7l-.4 .3h-.7l-.4-.3h-.7l-.9 .9M107.6 47.1h.8l.3-.4h.8l.3 .4h.8M107.6 48.9h.8l.3-.4h.8l.3 .4h.8M110.6 47.5h-.8l-.3 .4h-.8l-.3-.4h-.8l-.9 1M110.6 49.4h-.8l-.3 .3h-.8l-.3-.3h-.8l-.9 .9"/>
<path d="M136.9 50.7h.8l.3-.3h.8l.3 .3h.8M136.9 52.6h.8l.3-.4h.8l.3 .4h.8M139.9 51.2h-.8l-.3 .4h-.8l-.3-.4h-.8l-.9 .9M139.9 53h-.8l-.3 .4h-.8l-.3-.4h-.8l-.9 .9M50.9 92.9h.7l.4-.4h.7l.4 .4h.7M50.9 94.7h.7l.4-.4h.7l.4 .4h.7M53.8 93.3h-.7l-.4 .4h-.7l-.4-.4h-.7l-.9 .9M53.8 95.1h-.7l-.4 .4h-.7l-.4-.4h-.7l-.9 1M93 92.9h.7l.4-.4h.7l.4 .4h.7M93 94.7h.7l.4-.4h.7l.4 .4h.7M95.9 93.3h-.7l-.4 .4h-.7l-.4-.4h-.7l-.9 .9M95.9 95.1h-.7l-.4 .4h-.7l-.4-.4h-.7l-.9 1"/>
<path d="M107.6 87.4h.8l.3-.4h.8l.3 .4h.8M107.6 89.2h.8l.3-.4h.8l.3 .4h.8M110.6 87.8h-.8l-.3 .4h-.8l-.3-.4h-.8l-.9 .9M110.6 89.7h-.8l-.3 .3h-.8l-.3-.3h-.8l-.9 .9M136.9 91h.8l.3-.3h.8l.3 .3h.8M136.9 92.9h.8l.3-.4h.8l.3 .4h.8M139.9 91.5h-.8l-.3 .4h-.8l-.3-.4h-.8l-.9 .9M139.9 93.3h-.8l-.3 .4h-.8l-.3-.4h-.8l-.9 .9M50.9 131.3h.7l.4-.4h.7l.4 .4h.7M50.9 133.1h.7l.4-.3h.7l.4 .3h.7M53.8 131.8h-.7l-.4 .3h-.7l-.4-.3h-.7l-.9 .9M53.8 133.6h-.7l-.4 .4h-.7l-.4-.4h-.7l-.9 .9"/>
<path d="M93 131.3h.7l.4-.4h.7l.4 .4h.7M93 133.1h.7l.4-.3h.7l.4 .3h.7M95.9 131.8h-.7l-.4 .3h-.7l-.4-.3h-.7l-.9 .9M95.9 133.6h-.7l-.4 .4h-.7l-.4-.4h-.7l-.9 .9M107.6 125.8h.8l.3-.3h.8l.3 .3h.8M107.6 127.7h.8l.3-.4h.8l.3 .4h.8M110.6 126.3h-.8l-.3 .3h-.8l-.3-.3h-.8l-.9 .9M110.6 128.1h-.8l-.3 .4h-.8l-.3-.4h-.8l-.9 .9M136.9 129.5h.8l.3-.4h.8l.3 .4h.8M136.9 131.3h.8l.3-.4h.8l.3 .4h.8M139.9 129.9h-.8l-.3 .4h-.8l-.3-.4h-.8l-.9 1M139.9 131.8h-.8l-.3 .3h-.8l-.3-.3h-.8l-.9 .9"/>
<path d="M50.9 171.6h.7l.4-.4h.7l.4 .4h.7M50.9 173.4h.7l.4-.3h.7l.4 .3h.7M53.8 172.1h-.7l-.4 .3h-.7l-.4-.3h-.7l-.9 .9M53.8 173.9h-.7l-.4 .4h-.7l-.4-.4h-.7l-.9 .9M94.8 171.6h.8l.3-.4h.8l.3 .4h.8M94.8 173.4h.8l.3-.3h.8l.3 .3h.7M97.7 173.9h-.7l-.3 .4h-.8l-.3-.4h-.8l-.9 .9M97.8 172.1h-.8l-.3 .3h-.8l-.3-.3h-.8l-.9 .9M107.6 166.1h.8l.3-.4h.8l.3 .4h.8M107.6 167.9h.8l.3-.3h.8l.3 .3h.8M110.6 166.6h-.8l-.3 .3h-.8l-.3-.3h-.8l-.9 .9M110.6 168.4h-.8l-.3 .4h-.8l-.3-.4h-.8l-.9 .9"/>
<path d="M136.9 169.8h.8l.3-.4h.8l.3 .4h.8M136.9 171.6h.8l.3-.4h.8l.3 .4h.8M139.9 170.2h-.8l-.3 .4h-.8l-.3-.4h-.8l-.9 .9M139.9 172.1h-.8l-.3 .3h-.8l-.3-.3h-.8l-.9 .9"/>
</g>
<g font-size="1.7">
<text x="24.6" y="23.4">1</text>
<text x="70.2" y="23.4">2</text>
<text x="116.1" y="23.4">3</text>
<text x="161.8" y="23.4">4</text>
<text x="207.6" y="23.4">5</text>
<text x="253.4" y="23.4">6</text>
<text x="141.1" y="39.1" transform="rotate(-90 141.1 39.1)">1</text>
<text x="3.6" y="43.3">A</text>
<text x="141.1" y="44.1" transform="rotate(-90 141.1 44.1)">2</text>
<text x="274.6" y="43.3">A</text>
<text x="61.9" y="53.6">1</text>
<text x="66.8" y="53.6">2</text>
<text x="111.8" y="48.1">9</text>
<text x="111.8" y="53.6">7</text>
<text x="111.8" y="49.9">8</text>
<text x="115.3" y="50.8">B N</text>
<text x="115.3" y="49">B P</text>
<text x="125.7" y="49">VDD</text>
<text x="126.7" y="52.7">A P</text>
<text x="132" y="48.1">5</text>
<text x="132" y="53.6">3</text>
<text x="132" y="51.7">2</text>
<text x="61.9" y="55.4">1</text>
<text x="66.8" y="55.4">2</text>
<text x="111.8" y="55.4">6</text>
<text x="115.3" y="56.3">C N</text>
<text x="115.3" y="54.5">C P</text>
<text x="126.3" y="58.2">SEL</text>
<text x="126.4" y="54.5">A N</text>
<text x="132" y="57.2">4</text>
<text x="111" y="60.9">10</text>
<text x="115.3" y="61.8">GND</text>
<text x="126" y="61.8">XSD</text>
<text x="132" y="60.9">1</text>
<text x="141.1" y="79.4" transform="rotate(-90 141.1 79.4)">1</text>
<text x="3.6" y="86.7">B</text>
<text x="111.8" y="88.3">9</text>
<text x="115.3" y="89.3">B P</text>
<text x="125.7" y="89.3">VDD</text>
<text x="132" y="88.3">5</text>
<text x="141.1" y="84.4" transform="rotate(-90 141.1 84.4)">2</text>
<text x="274.7" y="86.7">B</text>
<text x="61.9" y="95.7">1</text>
<text x="61.9" y="93.9">1</text>
<text x="66.8" y="95.7">2</text>
<text x="66.8" y="93.9">2</text>
<text x="111.8" y="95.7">6</text>
<text x="111.8" y="93.9">7</text>
<text x="111.8" y="90.2">8</text>
<text x="115.3" y="91.1">B N</text>
<text x="115.3" y="94.8">C P</text>
<text x="126.4" y="94.8">A N</text>
<text x="126.7" y="92.9">A P</text>
<text x="132" y="93.9">3</text>
<text x="132" y="92">2</text>
<text x="111" y="101.2">10</text>
<text x="115.3" y="96.6">C N</text>
<text x="126.3" y="98.4">SEL</text>
<text x="132" y="97.5">4</text>
<text x="132" y="101.2">1</text>
<text x="115.3" y="102.1">GND</text>
<text x="126" y="102.1">XSD</text>
<text x="141.1" y="117.9" transform="rotate(-90 141.1 117.9)">1</text>
<text x="141.1" y="122.8" transform="rotate(-90 141.1 122.8)">2</text>
<text x="3.6" y="130.3">C</text>
<text x="111.8" y="126.8">9</text>
<text x="111.8" y="128.7">8</text>
<text x="115.3" y="129.6">B N</text>
<text x="115.3" y="127.7">B P</text>
<text x="125.7" y="127.7">VDD</text>
<text x="126.7" y="131.4">A P</text>
<text x="132" y="126.8">5</text>
<text x="132" y="130.5">2</text>
<text x="274.7" y="130.3">C</text>
<text x="61.9" y="134.2">1</text>
<text x="61.9" y="132.3">1</text>
<text x="66.8" y="134.2">2</text>
<text x="66.8" y="132.3">2</text>
<text x="111.8" y="134.2">6</text>
<text x="111.8" y="132.3">7</text>
<text x="115.3" y="135">C N</text>
<text x="115.3" y="133.2">C P</text>
<text x="126.3" y="136.9">SEL</text>
<text x="126.4" y="133.2">A N</text>
<text x="132" y="132.3">3</text>
<text x="132" y="136">4</text>
<text x="111" y="139.7">10</text>
<text x="115.3" y="140.5">GND</text>
<text x="126" y="140.5">XSD</text>
<text x="132" y="139.7">1</text>
<text x="141.1" y="158.2" transform="rotate(-90 141.1 158.2)">1</text>
<text x="111.8" y="167.1">9</text>
<text x="132" y="167.1">5</text>
<text x="141.1" y="163.1" transform="rotate(-90 141.1 163.1)">2</text>
<text x="3.6" y="173.7">D</text>
<text x="61.9" y="172.6">1</text>
<text x="66.8" y="172.6">2</text>
<text x="111.8" y="172.6">7</text>
<text x="111.8" y="169">8</text>
<text x="115.3" y="169.8">B N</text>
<text x="115.3" y="168">B P</text>
<text x="115.3" y="173.5">C P</text>
<text x="125.7" y="168">VDD</text>
<text x="126.4" y="173.5">A N</text>
<text x="126.7" y="171.7">A P</text>
<text x="132" y="172.6">3</text>
<text x="132" y="170.8">2</text>
<text x="274.6" y="173.7">D</text>
<text x="61.9" y="174.4">1</text>
<text x="66.8" y="174.4">2</text>
<text x="111" y="179.9">10</text>
<text x="111.8" y="174.4">6</text>
<text x="115.3" y="175.3">C N</text>
<text x="126.3" y="177.2">SEL</text>
<text x="132" y="176.3">4</text>
<text x="132" y="179.9">1</text>
<text x="210.2" y="178.1">Title</text>
<text x="115.3" y="180.8">GND</text>
<text x="126" y="180.8">XSD</text>
<text x="210.2" y="183.6">Size</text>
<text x="219.3" y="183.6">Number</text>
<text x="256" y="183.6">Revision</text>
<text x="210.2" y="189.1">Date:</text>
<text x="210.2" y="190.9">File:</text>
<text x="211.1" y="186.4">B</text>
<text x="218.4" y="189.1">8/16/2023</text>
<text x="218.4" y="190.9">C:\Users\..\05-High Speed MUX.SchDoc Drawn By:</text>
<text x="246.8" y="189.1">Sheet</text>
<text x="251.8" y="189.1">of</text>
<text x="24.6" y="193.7">1</text>
<text x="70.2" y="193.7">2</text>
<text x="116.1" y="193.7">3</text>
<text x="161.8" y="193.7">4</text>
<text x="207.6" y="193.7">5</text>
<text x="253.4" y="193.7">6</text>
</g>
<g font-size="1.7" fill="#000080">
<text x="112.2" y="29.8">SFP*_TX is input to SFP module</text>
<text x="114" y="46.2">U16</text>
<text x="139.3" y="43" transform="rotate(-90 139.3 43)">C233</text>
<text x="144.8" y="45.7" transform="rotate(-90 144.8 45.7)">0.1uF_25V_0402</text>
<text x="57.3" y="53.6">C234</text>
<text x="68.2" y="53.6">0.1uF_25V_0402</text>
<text x="78.4" y="50.8">07-1G Phy1[2B] PHY_SFP1_1G_P</text>
<text x="78.7" y="49">07-1G Phy1[2B]PHY_SFP1_1G_N</text>
<text x="14.8" y="54.5">10-DPLL-1[3D]DPLL_CLKOUT2_N</text>
<text x="14.9" y="56.3">10-DPLL-1[4B]DPLL_CLKOUT2_P</text>
<text x="57.3" y="55.4">C235</text>
<text x="68.2" y="55.4">0.1uF_25V_0402</text>
<text x="86.4" y="58.5">R109</text>
<text x="86.4" y="61.4">DNI_100_1%_0402</text>
<text x="114" y="64.6">CBTL01023GM</text>
<text x="141.3" y="60.4">R113</text>
<text x="141.3" y="63.3">4.7K_1%_0402</text>
<text x="139.3" y="83.2" transform="rotate(-90 139.3 83.2)">C236</text>
<text x="78.7" y="89.3">08-1G Phy2[2B]PHY_SFP2_1G_N</text>
<text x="114" y="86.5">U17</text>
<text x="144.8" y="86" transform="rotate(-90 144.8 86)">0.1uF_25V_0402</text>
<text x="14.8" y="94.8">10-DPLL-1[3D]DPLL_CLKOUT3_N</text>
<text x="57.3" y="95.7">C238</text>
<text x="57.3" y="93.9">C237</text>
<text x="68.2" y="95.7">0.1uF_25V_0402</text>
<text x="68.2" y="93.9">0.1uF_25V_0402</text>
<text x="78.4" y="91.1">08-1G Phy2[2B] PHY_SFP2_1G_P</text>
<text x="14.9" y="96.6">10-DPLL-1[4B]DPLL_CLKOUT3_P</text>
<text x="86.4" y="98.8">R114</text>
<text x="86.4" y="101.7">DNI_100_1%_0402</text>
<text x="141.3" y="100.6">R115</text>
<text x="114" y="104.9">CBTL01023GM</text>
<text x="141.3" y="103.5">4.7K_1%_0402</text>
<text x="114" y="125">U18</text>
<text x="139.3" y="121.7" transform="rotate(-90 139.3 121.7)">C239</text>
<text x="144.8" y="124.5" transform="rotate(-90 144.8 124.5)">0.1uF_25V_0402</text>
<text x="78.4" y="129.6">07-1G Phy1[2B]SFP1_PHY_1G_N</text>
<text x="78.7" y="127.7">07-1G Phy1[2B]SFP1_PHY_1G_P</text>
<text x="15.4" y="135">10-DPLL-1[3B]DPLL_CLKIN_2_N</text>
<text x="15.6" y="133.2">10-DPLL-1[4A]DPLL_CLKIN_2_P</text>
<text x="57.3" y="134.2">C241</text>
<text x="57.3" y="132.3">C240</text>
<text x="68.2" y="134.2">0.1uF_25V_0402</text>
<text x="68.2" y="132.3">0.1uF_25V_0402</text>
<text x="86.4" y="137.2">R116</text>
<text x="86.4" y="140.2">DNI_100_1%_0402</text>
<text x="114" y="143.3">CBTL01023GM</text>
<text x="141.3" y="139.1">R125</text>
<text x="141.3" y="142">4.7K_1%_0402</text>
<text x="139.3" y="162" transform="rotate(-90 139.3 162)">C242</text>
<text x="114" y="165.3">U19</text>
<text x="144.8" y="164.7" transform="rotate(-90 144.8 164.7)">0.1uF_25V_0402</text>
<text x="15.6" y="173.5">10-DPLL-1[4A]DPLL_CLKIN_3_P</text>
<text x="57.3" y="172.6">C243</text>
<text x="68.2" y="172.6">0.1uF_25V_0402</text>
<text x="78.4" y="169.8">08-1G Phy2[2B]SFP2_PHY_1G_N</text>
<text x="78.7" y="168">08-1G Phy2[2B]SFP2_PHY_1G_P</text>
<text x="15.4" y="175.3">10-DPLL-1[3B]DPLL_CLKIN_3_N</text>
<text x="57.3" y="174.4">C244</text>
<text x="68.2" y="174.4">0.1uF_25V_0402</text>
<text x="86.4" y="177.5">R129</text>
<text x="141.3" y="179.4">R130</text>
<text x="86.4" y="180.5">DNI_100_1%_0402</text>
<text x="114" y="183.6">CBTL01023GM</text>
<text x="141.3" y="182.3">4.7K_1%_0402</text>
</g>
<g font-size="1.7" fill="#800000">
<text x="139.7" y="33.4">P3V3</text>
<text x="152.9" y="47.2">GND</text>
<text x="106.8" y="68.2">GND</text>
<text x="134.2" y="68.2">GND</text>
<text x="139.7" y="73.7">P3V3</text>
<text x="152.9" y="87.5">GND</text>
<text x="106.8" y="108.5">GND</text>
<text x="134.2" y="108.5">GND</text>
<text x="139.7" y="112.2">P3V3</text>
<text x="152.9" y="125.9">GND</text>
<text x="106.8" y="147">GND</text>
<text x="134.2" y="147">GND</text>
<text x="139.7" y="152.4">P3V3</text>
<text x="152.9" y="166.2">GND</text>
<text x="106.8" y="187.2">GND</text>
<text x="134.2" y="187.2">GND</text>
</g>
<g font-size="1.7" fill="#f00">
<text x="142.2" y="52.7">SFP1_TX_N04-Front Panel SFP+[3B]</text>
<text x="142.2" y="54.5">SFP1_TX_P 04-Front Panel SFP+[3B]</text>
<text x="156.9" y="58.2">SFP1_SEL 05-High Speed MUX[4C], 14-AM64x-03[3B]</text>
<text x="142.2" y="92.9">SFP2_TX_N04-Front Panel SFP+[3C]</text>
<text x="142.2" y="94.8">SFP2_TX_P 04-Front Panel SFP+[3C]</text>
<text x="156.9" y="98.4">SFP2_SEL 05-High Speed MUX[4D], 14-AM64x-03[3B]</text>
<text x="142.2" y="131.4">SFP1_RX_P04-Front Panel SFP+[3B]</text>
<text x="142.2" y="133.2">SFP1_RX_N04-Front Panel SFP+[3C]</text>
<text x="156.9" y="136.9">SFP1_SEL 05-High Speed MUX[4A], 14-AM64x-03[3B]</text>
<text x="142.2" y="171.7">SFP2_RX_P 04-Front Panel SFP+[3D]</text>
<text x="142.2" y="173.5">SFP2_RX_N 04-Front Panel SFP+[3D]</text>
<text x="156.9" y="177.2">SFP2_SEL 05-High Speed MUX[4B], 14-AM64x-03[3B]</text>
</g>
</svg>
